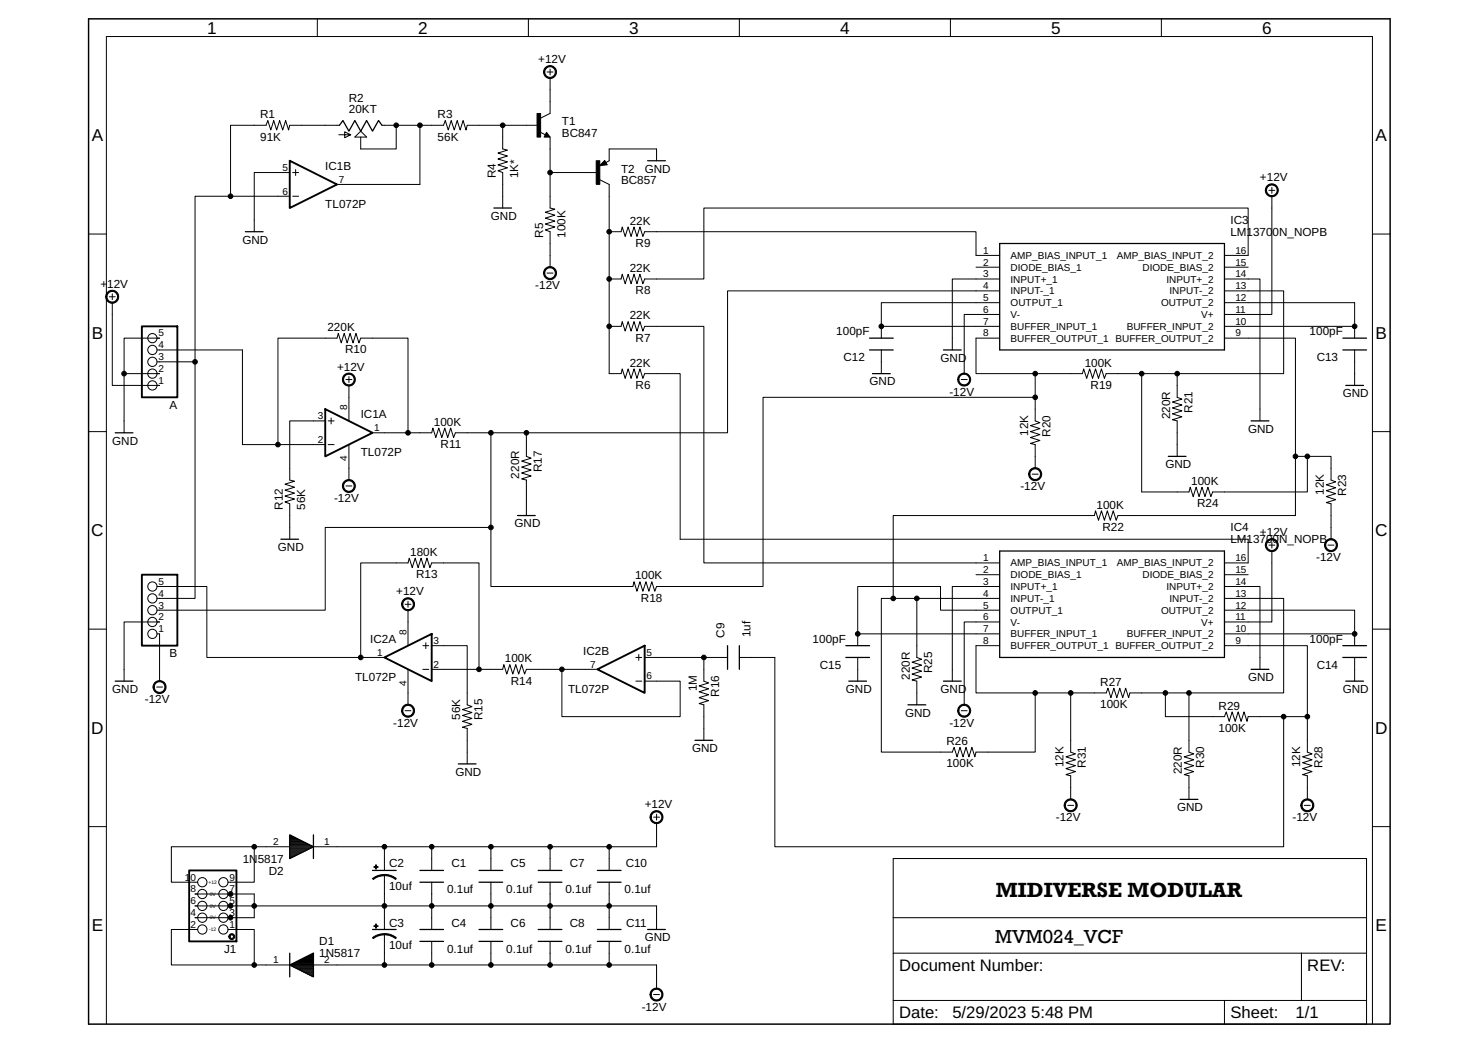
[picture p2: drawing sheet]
<svg xmlns="http://www.w3.org/2000/svg" width="297mm" height="210mm" viewBox="0 0 297 210" stroke-linecap="round" stroke-linejoin="round" font-family="sans-serif">
<path d="M17.8 3.8h261.6v202.1h-261.6z" fill="none" stroke="#000" stroke-width=".3"/>
<g fill="none" stroke="#000" stroke-width=".2">
<path d="M63.8 3.8v3.5M106.2 3.8v3.5M109.9 14.5h1.2M110.6 13.9v1.2M110.6 15.7v7.1l-2 .9M148.6 3.8v3.5M191 3.8v3.5M233.4 3.8v3.5M46.3 39.5h-7.1v80.8h-7.7M58.2 34.7h-7.1v11.9M58.8 34.7h1.2M58.8 39.5h1.2"/>
<path d="M59.4 34.1v1.2M68.1 27.1h2.4l-1.2 .6v-1.2l1.2 .6M68.2 25.2h-10l-.2 .9-.6-1.9-.6 1.9-.6-1.9-.6 1.9-.6-1.9-.6 1.9-.6-1.9-.3 1h-7.2v14.3h11.9M71.3 27.6l1.2-1.2 1.2 1.2zM76.8 25.2h2.8M84.4 25.2h-4.8v4.8h-7.1v-2.4M84.4 25.2h4.7l.4-1 .6 1.9 .6-1.9 .6 1.9 .6-1.9 .6 1.9 .6-1.9 .6 1.9 .2-.9h14.3M84.4 25.2v11.9h-16.7M101 25.2v4.8l1 .2-1.9 .6 1.9 .6-1.9 .6 1.9 .6-1.9 .5 1.9 .6-1.9 .6 .9 .4v7.1M108.5 26.5l1.1 .6M109.8 26.6l.8 1h-1.3zM110.6 27.6v14.2l.9 .3-1.9 .6 1.9 .6-1.9 .6 1.9 .6-1.9 .5 1.9 .6-1.9 .6 1 .4v7.1"/>
<path d="M110.6 34.7h9.5M120.5 36.1l1.9 1v19M121.5 32.3l.5 .8-1.5 .2zM132 32.3v-2.3h-9.6v2.3l-.6 .4M255 38.3h1.2M255.6 39.5v23.7h-9.5M255.6 37.7v1.2M17.8 47.1h3.6M22 59.7h1.2M22.6 59.1v1.2M109.9 54.9h1.2M122.4 56.1v19h2.4l.3-.9 .5 1.9 .6-1.9 .6 1.9 .6-1.9 .6 1.9 .6-1.9 .6 1.9 .4-1h7.1v33.3h114.1v4.8h-4.7"/>
<path d="M122.4 46.6h2.4l.3-1 .5 1.9 .6-1.9 .6 1.9 .6-1.9 .6 1.9 .6-1.9 .6 1.9 .4-.9h66.6v4.8h4.7M196.2 53.7h4.7M200.9 56.1h-9.5v14.3M200.9 58.5h-54.7v28.5h-40.4M246.1 51.4h4.7v-9.6h-109.3v14.3h-11.9l-.4 .9-.6-1.9-.6 1.9-.6-1.9-.6 1.9-.6-1.9-.6 1.9-.5-1.9-.3 1h-2.4M246.1 58.5h11.9v16.6h-35.7l-.3 1-.6-1.9-.6 1.9-.6-1.9-.6 1.9-.6-1.9-.6 1.9-.6-1.9-.2 .9h-21.4v-7.1h4.7M246.1 56.1h7.1v28.5M246.1 53.7h4.7M275.8 47.1h3.6M22.6 60.9v16.6h9.5h-.6M31.5 75.1h.6h-7.2v11.9M31.5 68h.6h-7.2v7.1"/>
<path d="M31.5 70.4h17.2v19h7.2M31.5 72.7h7.7M69.5 76.3h1.2M70.1 75.7v1.2M70.1 77.5v7.1M122.4 65.6h2.4l.3-.9 .5 1.9 .6-1.9 .6 1.9 .6-1.9 .6 1.9 .6-1.9 .6 1.9 .4-1h11.9v47.6h59.4M177.1 65.6v2.4M177.1 70.4v4.7M193.2 76.3h1.2M200.9 63.2h-7.1v11.9M200.9 60.9h-23.8v4.7h23.8M208 75.1v9.5l1 .4-1.9 .6 1.9 .6-1.9 .6 1.9 .6-1.9 .6 1.9 .6-1.9 .6 .9 .2v4.7"/>
<path d="M208 79.9h-54.6v38h-21.4l-.4 1-.6-1.9-.6 1.9-.6-1.9-.6 1.9-.6-1.9-.6 1.9-.6-1.9-.2 .9h-28.5v-11.9M229.4 75.1v23.8h9.6l.2-.9 .6 1.8 .6-1.8 .6 1.8 .6-1.8 .6 1.8 .6-1.8 .6 1.8 .3-.9h19v-7.1M236.6 75.1v4.8l.9 .3-1.9 .6 1.9 .6-1.9 .6 1.9 .6-1.9 .6 1.9 .6-1.9 .6 1 .2v7.2M246.1 68h14.2v35.7h-35.6l-.4 .9-.6-1.9-.6 1.9-.6-1.9-.5 1.9-.6-1.9-.6 1.9-.6-1.9-.3 1h-40.4v16.6h21.4M246.1 60.9h26.1v7.1M246.1 65.6h26.1M272.2 70.4v7.1M17.8 86.8h3.6M65.4 84.6h-7.2v11.9l1 .3-1.9 .5 1.9 .7-1.9 .6 1.9 .5-1.9 .6 1.9 .6-1.9 .6 .9 .4v7.1M66 84.6h1.1M66 89.4h1.1M66.5 84v1.2"/>
<path d="M69.5 97.7h1.2M70.1 89.4v7.1M74.9 87h11.9l.2-.9 .6 1.9 .6-1.9 .6 1.9 .6-1.9 .6 1.9 .6-1.9 .6 1.9 .3-1h14.3v4.8l.9 .3-1.9 .6 1.9 .6-1.9 .6 1.9 .6-1.9 .6 1.9 .6-1.9 .6 1 .2v7.2M82 87v-19h-9.5l-.4 .9-.6-1.9-.5 1.9-.6-1.9-.6 1.9-.6-1.9-.6 1.9-.6-1.9-.3 1h-11.8v21.4h9.5M98.7 87v19h-33.3v16.7h-33.9M207.5 95.3h1.1M260.3 91.8h2.4M262.7 91.8h4.8v4.7l.9 .4-1.8 .6 1.8 .6-1.8 .6 1.8 .6-1.8 .5 1.8 .7-1.8 .5 .9 .3v7.1M275.8 86.8h3.6M31.5 117.9h10.1v14.3h30.9M196.2 115.5h4.7M200.9 117.9h-9.5v19"/>
<path d="M246.1 117.9h7.1v16.7M246.1 115.5h4.7M255 109.6h1.2M255.6 110.8v14.3h-9.5M255.6 109v1.2M266.9 109.6h1.2M17.8 126.5h3.6M31.5 138.1h1.2M31.5 125.1h.6h-7.2v11.8M31.5 127.4h.6v9.5M77.3 132.2h-4.8v-19h9.5l.3-1 .5 1.9 .6-1.9 .6 1.9 .6-1.9 .6 1.9 .6-1.9 .6 1.9 .4-.9h9.5v21.4M81.4 121.5h1.2"/>
<path d="M82 120.9v1.2M82 122.7v7.1M82 134.6v7.1M85 129.8h1.2M85 134.6h1.2M85.6 129.2v1.2M86.8 134.6h14.2l.3-1 .6 1.9 .6-1.9 .6 1.9 .6-1.9 .5 1.9 .6-1.9 .6 1.9 .4-.9h14.3M86.8 129.8h7.1v11.9l.9 .4-1.9 .6 1.9 .6-1.9 .5 1.9 .6-1.9 .6 1.9 .6-1.9 .6 1 .3v7.1M112.9 134.6v9.5h23.8v-7.2h-7.1M127.8 132.2h1.2M127.8 136.9h1.2M128.4 131.6v1.2"/>
<path d="M129.6 132.2h11.9v4.7l.9 .4-1.9 .6 1.9 .6-1.9 .6 1.9 .6-1.9 .6 1.9 .6-1.9 .6 1 .2v7.1M141.5 132.2h4.7M148.6 132.2h7.1v38h102.3v-26.1M172.4 127.4v2.4M172.4 132.2v4.7M172.4 127.4h28.5M179.5 120.3h-2.4v30.9h14.3l.3-.9 .6 1.9 .6-1.9 .6 1.9 .6-1.9 .6 1.9 .6-1.9 .6 1.9 .3-1h11.8v-11.9M184.3 120.3v11.9l.9 .3-1.9 .6 1.9 .6-1.9 .6 1.9 .6-1.9 .6 1.9 .6-1.9 .6 1 .2v4.8M200.9 125.1h-7.1v16.6M200.9 122.7h-11.9v-4.8h-16.6v9.5M215.2 139.3v11.9l.9 .4-1.9 .6 1.9 .6-1.9 .6 1.9 .5-1.9 .6 1.9 .6-1.9 .6 1 .3v4.7M234.2 139.3v4.8h11.9l.3-1 .6 1.9 .6-1.9 .6 1.9 .6-1.9 .6 1.9 .6-1.9 .6 1.9 .2-.9h11.9"/>
<path d="M239 139.3v11.9l.9 .4-1.9 .6 1.9 .6-1.9 .6 1.9 .5-1.9 .6 1.9 .6-1.9 .6 1 .3v4.7M246.1 120.3h11.9v19h-30.9l-.3 1-.6-1.9-.6 1.9-.6-1.9-.5 1.9-.6-1.9-.6 1.9-.6-1.9-.4 .9h-26.1v-9.5h4.7M246.1 129.8h16.6v21.4l1 .4-1.9 .6 1.9 .6-1.9 .6 1.9 .5-1.9 .6 1.9 .6-1.9 .6 .9 .3v4.7M246.1 122.7h26.1v4.7M246.1 127.4h26.1M272.2 127.4v2.4M272.2 132.2v4.7M275.8 126.5h3.6M81.4 142.9h1.2M193.2 142.9h1.2M17.8 166.2h3.6M39.7 179.7h-.5h11.9v4.8h-11.9h.5"/>
<path d="M45.8 179.7h.5M51.1 170.2v7.2h-5.3M58.2 170.2h-23.8v7.2h5.3M63 170.2h47.6M77.3 170.2v4.8M77.3 175.9v11M86.8 170.2v4.8M86.8 177.4v9.5M98.7 170.2v4.8M98.7 177.4v9.5M110.6 170.2v4.8M110.6 177.4v9.5"/>
<path d="M122.4 170.2v4.8M122.4 177.4v9.5M131.4 164.3h1.1M132 165.5v4.7h-21.4M132 163.7v1.2M214.6 161.9h1.2M262.1 161.9h1.2M275.8 166.2h3.6M39.7 186.9h-5.3v7.1h23.8M39.7 182.1h-.5h92.8v4.8M45.8 186.9h5.3v7.1M45.8 184.5h.5"/>
<path d="M45.8 182.1h.5M63 194h47.6M77.3 187.8v6.2M86.8 189.3v4.7M98.7 189.3v4.7M110.6 189.3v4.7M110.6 194h21.4v4.8M122.4 189.3v4.7M131.4 200h1.1M179.5 191.6h95.1M179.5 184.5h95.1M261.6 191.6v9.5"/>
<path d="M246.1 201.1v4.8M246.1 201.1h15.5M261.6 201.1h13v4.8h-95.1v-4.8h66.6M274.6 201.1v-28.5h-95.1v28.5M275.8 205.9v-198.6h-254.4v198.6"/>
<circle cx="30.6" cy="77.5" r=".93"/>
<circle cx="30.6" cy="68" r=".93"/>
<circle cx="30.6" cy="72.8" r=".93"/>
<circle cx="30.6" cy="70.4" r=".93"/>
<circle cx="30.6" cy="75.1" r=".93"/>
<circle cx="30.6" cy="117.9" r=".93"/>
<circle cx="30.6" cy="122.7" r=".93"/>
<circle cx="30.6" cy="125.1" r=".93"/>
<circle cx="30.6" cy="127.4" r=".93"/>
<circle cx="30.6" cy="120.3" r=".93"/>
<circle cx="40.7" cy="179.7" r=".93"/>
<circle cx="40.7" cy="177.4" r=".93"/>
<circle cx="44.9" cy="179.7" r=".93"/>
<circle cx="44.9" cy="177.4" r=".93"/>
<circle cx="40.7" cy="184.5" r=".93"/>
<circle cx="40.7" cy="186.9" r=".93"/>
<circle cx="40.7" cy="182.1" r=".93"/>
<circle cx="44.9" cy="184.5" r=".93"/>
<circle cx="44.9" cy="182.1" r=".93"/>
<circle cx="44.9" cy="186.9" r=".93"/>
</g>
<g fill="none" stroke="#000" stroke-width=".25">
<path d="M68.2 25.2l.7-1 1.2 2.2 1.2-2.2 1.2 2.2 1.2-2.2 1.2 2.2 1.2-2.2 .7 1M109.8 27.1l.1 .2h-.3l.2-.5 .5 .7h-.7M121.5 32.9h-.4l.4-.2 .2 .3-.9 .1 .7-.7 .3 .6M130.2 32.3h3.5M49.3 46.6h3.6M99.3 41.8h3.5M200.9 49h45.2v21.4h-45.2zM174.8 70.4h4.7M174.8 68h4.7M175.3 75.1h3.6M189.6 70.4h3.6M269.9 70.4h4.7"/>
<path d="M269.9 68h4.7M270.5 77.5h3.5M23.2 87h3.5M234.8 91.8h3.6M251.4 84.6h3.6M56.5 108.4h3.5M104 103.7h3.6M200.9 110.8h45.2v21.4h-45.2zM23.2 136.9h3.5M146.2 129.8v4.8M148.6 129.8v4.8M170 132.2h4.8"/>
<path d="M170 129.8h4.8M170.6 136.9h3.6M189.6 136.9h3.6M251.4 134.6h3.6M269.9 132.2h4.7M269.9 129.8h4.7M270.5 136.9h3.5M92.1 153.6h3.6M139.7 148.8h3.5M182.5 141.7h3.6M58.2 172.5h.2M58.2 172.3h.6"/>
<path d="M58.2 172.1h1M58.2 171.9h1.4M58.2 171.7h1.8M58.2 171.5h2.3M58.2 171.3h2.7M58.2 171.1h3.1M58.2 170.9h3.5M58.2 170.7h3.9M58.2 170.5h4.3M58.2 170.3h4.7M58.2 170.1h4.4M58.2 169.8h4"/>
<path d="M58.2 169.7h3.6M58.2 169.4h3.2M58.2 169.2h2.8M58.2 169h2.4M58.2 168.8h2M58.2 168.6h1.5M58.2 168.4h1.1M58.2 168.2h.7M58.2 168h.3M58.2 167.9l4.8 2.3-4.8 2.4zM63 167.9v4.7M74.9 175h4.7"/>
<path d="M84.4 175h4.7M84.4 177.4h4.7M96.3 175h4.7M96.3 177.4h4.7M108.2 175h4.7M108.2 177.4h4.7M120.1 175h4.7M120.1 177.4h4.7M237.2 160.7h3.5M58.2 194l4.8-2.4v4.8zM58.2 191.6v4.8M58.4 194h4.6"/>
<path d="M58.5 194.2h4.5M58.8 193.8h4.2M58.9 194.4h4.1M59.2 193.5h3.8M59.4 194.6h3.6M59.6 193.3h3.4M59.8 194.8h3.2M60 193.1h3M60.2 195h2.8M60.4 192.9h2.6M60.6 195.2h2.4M60.8 192.7h2.2"/>
<path d="M61 195.4h2M61.2 192.5h1.8M61.4 195.6h1.6M61.6 192.3h1.4M61.8 195.8h1.2M62.1 192.1h.9M62.2 196h.8M62.5 191.9h.5M62.6 196.2h.4M62.9 191.7h.1M74.9 186.9h4.7M84.4 186.9h4.7"/>
<path d="M84.4 189.3h4.7M96.3 186.9h4.7M96.3 189.3h4.7M108.2 186.9h4.7M108.2 189.3h4.7M120.1 186.9h4.7M120.1 189.3h4.7M130.2 186.9h3.5"/>
</g>
<path d="M58.2 32.3l9.5 4.8-9.5 4.7zM28.5 65.6h7.1v14.3h-7.1zM65.4 82.3l9.5 4.7-9.5 4.8zM28.5 115.5h7.1v14.3h-7.1zM77.3 132.2l9.5-4.8v9.5zM120.1 134.6l9.5-4.8v9.5zM38 175h9.5v14.3h-9.5z" fill="none" stroke="#000" stroke-width=".38"/>
<g fill="#000" stroke="#000" stroke-width=".2">
<path d="M109.6 13.6a1.3 1.3 0 0 1 2.1 .2 1.3 1.3 0 0 1-.8 1.9 1.3 1.3 0 0 1-1.7-1.2h.3a1.06 1.06 0 0 1 1.5-1 1.06 1.06 0 0 1 .2 1.8 1.06 1.06 0 0 1-1.7-.5v-.3h-.3z" fill-rule="evenodd"/>
<path d="M254.7 37.3a1.3 1.3 0 0 1 2 .3 1.3 1.3 0 0 1-.8 1.9 1.3 1.3 0 0 1-1.6-1.2h.2a1.07 1.07 0 0 1 1.5-1 1.07 1.07 0 0 1 .3 1.8 1.07 1.07 0 0 1-1.7-.6l-.1-.2h-.2z" fill-rule="evenodd"/>
<path d="M21.6 58.7a1.3 1.3 0 0 1 2.1 .3 1.3 1.3 0 0 1-.8 1.9 1.3 1.3 0 0 1-1.6-1.2h.2a1.07 1.07 0 0 1 1.5-1 1.07 1.07 0 0 1 .3 1.8 1.07 1.07 0 0 1-1.8-.6v-.2h-.2z" fill-rule="evenodd"/>
<path d="M109.6 54a1.3 1.3 0 0 1 2.1 .2 1.3 1.3 0 0 1-.8 2 1.3 1.3 0 0 1-1.7-1.3h.3a1.06 1.06 0 0 1 1.5-1 1.06 1.06 0 0 1 .2 1.8 1.06 1.06 0 0 1-1.7-.5v-.3h-.3z" fill-rule="evenodd"/>
<path d="M69.2 75.4a1.3 1.3 0 0 1 2 .3 1.3 1.3 0 0 1-.8 1.9 1.3 1.3 0 0 1-1.6-1.3h.2a1.06 1.06 0 0 1 1.5-1 1.06 1.06 0 0 1 .3 1.8 1.06 1.06 0 0 1-1.7-.5l-.1-.3h-.2z" fill-rule="evenodd"/>
<path d="M192.8 75.4a1.3 1.3 0 0 1 2.1 .3 1.3 1.3 0 0 1-.8 1.9 1.3 1.3 0 0 1-1.6-1.3h.2a1.07 1.07 0 0 1 1.5-1 1.07 1.07 0 0 1 .3 1.8 1.07 1.07 0 0 1-1.8-.5v-.3h-.2z" fill-rule="evenodd"/>
<path d="M69.2 96.8a1.3 1.3 0 0 1 2 .3 1.3 1.3 0 0 1-.8 1.9 1.3 1.3 0 0 1-1.6-1.3h.2a1.06 1.06 0 0 1 1.5-1 1.06 1.06 0 0 1 .3 1.8 1.06 1.06 0 0 1-1.7-.5l-.1-.3h-.2z" fill-rule="evenodd"/>
<path d="M207.1 94.4a1.31 1.31 0 0 1 2.1 .3 1.31 1.31 0 0 1-.8 1.9 1.31 1.31 0 0 1-1.7-1.3h.3a1.07 1.07 0 0 1 1.5-1 1.07 1.07 0 0 1 .2 1.8 1.07 1.07 0 0 1-1.7-.5v-.3h-.3z" fill-rule="evenodd"/>
<path d="M254.7 108.7a1.3 1.3 0 0 1 2 .2 1.3 1.3 0 0 1-.8 1.9 1.3 1.3 0 0 1-1.6-1.2h.2a1.07 1.07 0 0 1 1.5-1 1.07 1.07 0 0 1 .3 1.8 1.07 1.07 0 0 1-1.7-.5l-.1-.3h-.2z" fill-rule="evenodd"/>
<path d="M266.6 108.7a1.3 1.3 0 0 1 2 .2 1.3 1.3 0 0 1-.8 1.9 1.3 1.3 0 0 1-1.6-1.2h.2a1.06 1.06 0 0 1 1.5-1 1.06 1.06 0 0 1 .3 1.8 1.06 1.06 0 0 1-1.7-.5l-.1-.3h-.2z" fill-rule="evenodd"/>
<path d="M31.1 137.2a1.31 1.31 0 0 1 2.1 .3 1.31 1.31 0 0 1-.8 1.9 1.31 1.31 0 0 1-1.6-1.3h.2a1.07 1.07 0 0 1 1.6-.9 1.07 1.07 0 0 1 .1 1.8 1.07 1.07 0 0 1-1.7-.6v-.3h-.2z" fill-rule="evenodd"/>
<path d="M81.1 120.6a1.3 1.3 0 0 1 2 .2 1.3 1.3 0 0 1-.7 1.9 1.3 1.3 0 0 1-1.7-1.2h.2a1.06 1.06 0 0 1 1.5-1 1.06 1.06 0 0 1 .3 1.8 1.06 1.06 0 0 1-1.7-.5l-.1-.3h-.2z" fill-rule="evenodd"/>
<path d="M81.1 142a1.3 1.3 0 0 1 2 .2 1.3 1.3 0 0 1-.7 1.9 1.3 1.3 0 0 1-1.7-1.2h.2a1.06 1.06 0 0 1 1.5-1 1.06 1.06 0 0 1 .3 1.8 1.06 1.06 0 0 1-1.7-.5l-.1-.3h-.2z" fill-rule="evenodd"/>
<path d="M192.8 142a1.3 1.3 0 0 1 2.1 .2 1.3 1.3 0 0 1-.8 1.9 1.3 1.3 0 0 1-1.6-1.2h.2a1.07 1.07 0 0 1 1.5-1 1.07 1.07 0 0 1 .3 1.8 1.07 1.07 0 0 1-1.8-.5v-.3h-.2z" fill-rule="evenodd"/>
<path d="M74.9 176.6l1.1-.6 1.3-.2v.3l-1.5 .2-.8 .5z" fill-rule="evenodd"/>
<path d="M77.3 175.8l1.2 .2 1.2 .6-.2 .2-1.3-.6-.9-.2z" fill-rule="evenodd"/>
<path d="M131 163.4a1.3 1.3 0 0 1 2.1 .2 1.3 1.3 0 0 1-.8 1.9 1.3 1.3 0 0 1-1.7-1.2h.3a1.07 1.07 0 0 1 1.5-1 1.07 1.07 0 0 1 .3 1.8 1.07 1.07 0 0 1-1.8-.5v-.3h-.3z" fill-rule="evenodd"/>
<path d="M214.2 161a1.31 1.31 0 0 1 2.1 .3 1.31 1.31 0 0 1-.8 1.9 1.31 1.31 0 0 1-1.6-1.3h.2a1.07 1.07 0 0 1 1.5-1 1.07 1.07 0 0 1 .3 1.8 1.07 1.07 0 0 1-1.8-.5v-.3h-.2z" fill-rule="evenodd"/>
<path d="M261.8 161a1.31 1.31 0 0 1 2.1 .3 1.31 1.31 0 0 1-.8 1.9 1.31 1.31 0 0 1-1.7-1.3h.3a1.07 1.07 0 0 1 1.5-1 1.07 1.07 0 0 1 .2 1.8 1.07 1.07 0 0 1-1.7-.5v-.3h-.3z" fill-rule="evenodd"/>
<path d="M46.2 187.9a.6 .6 0 0 1 .9 .2 .6 .6 0 0 1-.4 .8 .6 .6 0 0 1-.7-.6h.2a.36 .36 0 0 1 .5-.3 .36 .36 0 0 1 .1 .6 .36 .36 0 0 1-.6-.1v-.2h-.2z" fill-rule="evenodd"/>
<path d="M74.9 188.5l1.1-.6 1.3-.2v.3l-1.5 .2-.8 .5z" fill-rule="evenodd"/>
<path d="M77.3 187.7l1.2 .2 1.2 .6-.2 .2-1.3-.6-.9-.2z" fill-rule="evenodd"/>
<path d="M131 199a1.3 1.3 0 0 1 2.1 .3 1.3 1.3 0 0 1-.8 1.9 1.3 1.3 0 0 1-1.7-1.2h.3a1.07 1.07 0 0 1 1.5-1 1.07 1.07 0 0 1 .3 1.7 1.07 1.07 0 0 1-1.8-.5v-.2h-.3z" fill-rule="evenodd"/>
<circle cx="46.3" cy="39.5" r=".47"/>
<circle cx="79.6" cy="25.2" r=".47"/>
<circle cx="84.4" cy="25.2" r=".47"/>
<circle cx="101" cy="25.2" r=".47"/>
<circle cx="110.6" cy="34.7" r=".47"/>
<circle cx="122.4" cy="46.6" r=".47"/>
<circle cx="122.4" cy="56.1" r=".47"/>
<circle cx="24.9" cy="75.1" r=".47"/>
<circle cx="39.2" cy="72.7" r=".47"/>
<circle cx="122.4" cy="65.6" r=".47"/>
<circle cx="177.1" cy="65.6" r=".47"/>
<circle cx="208" cy="75.1" r=".47"/>
<circle cx="208" cy="79.9" r=".47"/>
<circle cx="229.4" cy="75.1" r=".47"/>
<circle cx="236.6" cy="75.1" r=".47"/>
<circle cx="272.2" cy="65.6" r=".47"/>
<circle cx="55.9" cy="89.4" r=".47"/>
<circle cx="82" cy="87" r=".47"/>
<circle cx="98.7" cy="87" r=".47"/>
<circle cx="105.8" cy="87" r=".47"/>
<circle cx="260.3" cy="91.8" r=".47"/>
<circle cx="262.7" cy="91.8" r=".47"/>
<circle cx="98.7" cy="106" r=".47"/>
<circle cx="72.5" cy="132.2" r=".47"/>
<circle cx="96.3" cy="134.6" r=".47"/>
<circle cx="112.9" cy="134.6" r=".47"/>
<circle cx="141.5" cy="132.2" r=".47"/>
<circle cx="172.4" cy="127.4" r=".47"/>
<circle cx="179.5" cy="120.3" r=".47"/>
<circle cx="184.3" cy="120.3" r=".47"/>
<circle cx="208" cy="139.3" r=".47"/>
<circle cx="215.2" cy="139.3" r=".47"/>
<circle cx="234.2" cy="139.3" r=".47"/>
<circle cx="239" cy="139.3" r=".47"/>
<circle cx="272.2" cy="127.4" r=".47"/>
<circle cx="258" cy="144.1" r=".47"/>
<circle cx="262.7" cy="144.1" r=".47"/>
<circle cx="46.3" cy="179.7" r=".47"/>
<circle cx="51.1" cy="170.2" r=".47"/>
<circle cx="77.3" cy="170.2" r=".47"/>
<circle cx="86.8" cy="170.2" r=".47"/>
<circle cx="98.7" cy="170.2" r=".47"/>
<circle cx="110.6" cy="170.2" r=".47"/>
<circle cx="122.4" cy="170.2" r=".47"/>
<circle cx="46.3" cy="184.5" r=".47"/>
<circle cx="46.3" cy="182.1" r=".47"/>
<circle cx="51.1" cy="182.1" r=".47"/>
<circle cx="51.1" cy="194" r=".47"/>
<circle cx="77.3" cy="194" r=".47"/>
<circle cx="77.3" cy="182.1" r=".47"/>
<circle cx="86.8" cy="194" r=".47"/>
<circle cx="86.8" cy="182.1" r=".47"/>
<circle cx="98.7" cy="194" r=".47"/>
<circle cx="98.7" cy="182.1" r=".47"/>
<circle cx="110.6" cy="194" r=".47"/>
<circle cx="110.6" cy="182.1" r=".47"/>
<circle cx="122.4" cy="194" r=".47"/>
<circle cx="122.4" cy="182.1" r=".47"/>
</g>
<path d="M107.9 22.8h.7v4.8h-.7zM119.8 32.3h.7v4.8h-.7zM75.1 174.2h.9v.2h-.9zM75.5 173.9h.1v.8h-.1zM75.1 186.1h.9v.2h-.9zM75.5 185.8h.1v.8h-.1z" fill="#000" stroke="#000" stroke-width=".2"/>
<text font-size="4.2" x="200.2" y="180.3">MIDIVERSE MODULAR</text>
<text font-size="3.9" x="200" y="189.5">MVM024_VCF</text>
<g font-size="3.5">
<text x="41.6" y="6.8">1</text>
<text x="84" y="6.8">2</text>
<text x="126.4" y="6.8">3</text>
<text x="168.8" y="6.8">4</text>
<text x="211.3" y="6.8">5</text>
<text x="253.7" y="6.8">6</text>
<text x="18.4" y="28.4">A</text>
<text x="276.5" y="28.4">A</text>
<text x="18.4" y="68.1">B</text>
<text x="276.5" y="68.1">B</text>
<text x="18.3" y="107.8">C</text>
<text x="276.4" y="107.8">C</text>
<text x="18.3" y="147.5">D</text>
<text x="276.4" y="147.5">D</text>
<text x="18.4" y="187.3">E</text>
<text x="276.5" y="187.3">E</text>
</g>
<g font-size="3.3">
<text x="180.7" y="195.2">Document Number:</text>
<text x="262.7" y="195.2">REV:</text>
<text x="180.7" y="204.7">Date:</text>
<text x="191.4" y="204.7">5/29/2023 5:48 PM</text>
<text x="247.3" y="204.7">Sheet:</text>
<text x="260.4" y="204.7">1/1</text>
</g>
<g font-size="2.3">
<text x="108.2" y="12.7">+12V</text>
<text x="52.3" y="23.8">R1</text>
<text x="70.1" y="20.4">R2</text>
<text x="70.1" y="22.8">20KT</text>
<text x="88" y="23.8">R3</text>
<text x="52.3" y="28.3">91K</text>
<text x="88" y="28.3">56K</text>
<text x="112.9" y="25.2">T1</text>
<text x="112.9" y="27.6">BC847</text>
<text x="65.4" y="34.1">IC1B</text>
<text x="99.6" y="35.9" transform="rotate(-90 99.6 35.9)">R4</text>
<text x="104.1" y="35.9" transform="rotate(-90 104.1 35.9)">1K*</text>
<text x="124.8" y="34.7">T2</text>
<text x="129.6" y="34.7">GND</text>
<text x="65.4" y="41.8">TL072P</text>
<text x="124.8" y="37.1">BC857</text>
<text x="253.2" y="36.5">+12V</text>
<text x="98.7" y="44.2">GND</text>
<text x="109.1" y="47.8" transform="rotate(-90 109.1 47.8)">R5</text>
<text x="113.6" y="47.8" transform="rotate(-90 113.6 47.8)">100K</text>
<text x="126.6" y="45.2">22K</text>
<text x="247.3" y="47.4">LM13700N_NOPB</text>
<text x="247.3" y="45">IC3</text>
<text x="48.7" y="49">GND</text>
<text x="127.8" y="49.7">R9</text>
<text x="20.2" y="57.9">+12V</text>
<text x="107.6" y="58.1">-12V</text>
<text x="126.6" y="54.7">22K</text>
<text x="127.8" y="59.2">R8</text>
<text x="126.6" y="64.2">22K</text>
<text x="65.8" y="66.6">220K</text>
<text x="69.4" y="71.1">R10</text>
<text x="127.8" y="68.7">R7</text>
<text x="168.1" y="67.4">100pF</text>
<text x="263.2" y="67.4">100pF</text>
<text x="67.7" y="74.5">+12V</text>
<text x="126.6" y="73.7">22K</text>
<text x="169.5" y="72.6">C12</text>
<text x="174.8" y="77.5">GND</text>
<text x="189" y="72.7">GND</text>
<text x="218" y="73.7">100K</text>
<text x="264.6" y="72.6">C13</text>
<text x="34.1" y="82.1">A</text>
<text x="127.8" y="78.2">R6</text>
<text x="190.8" y="79.5">-12V</text>
<text x="219.2" y="78.2">R19</text>
<text x="239.7" y="83" transform="rotate(-90 239.7 83)">R21</text>
<text x="269.9" y="79.9">GND</text>
<text x="22.6" y="89.4">GND</text>
<text x="72.5" y="84">IC1A</text>
<text x="87.2" y="85.6">100K</text>
<text x="206.6" y="87.6" transform="rotate(-90 206.6 87.6)">12K</text>
<text x="211.1" y="87.8" transform="rotate(-90 211.1 87.8)">R20</text>
<text x="235.2" y="84.3" transform="rotate(-90 235.2 84.3)">220R</text>
<text x="250.8" y="87">GND</text>
<text x="72.5" y="91.8">TL072P</text>
<text x="88.6" y="90.1">R11</text>
<text x="108.9" y="94.9" transform="rotate(-90 108.9 94.9)">R17</text>
<text x="234.2" y="94.1">GND</text>
<text x="67.1" y="100.9">-12V</text>
<text x="104.4" y="96.2" transform="rotate(-90 104.4 96.2)">220R</text>
<text x="205.1" y="98.5">-12V</text>
<text x="239.4" y="97.5">100K</text>
<text x="240.6" y="102">R24</text>
<text x="266.1" y="99.5" transform="rotate(-90 266.1 99.5)">12K</text>
<text x="270.6" y="99.7" transform="rotate(-90 270.6 99.7)">R23</text>
<text x="56.8" y="102.5" transform="rotate(-90 56.8 102.5)">R12</text>
<text x="61.3" y="102.5" transform="rotate(-90 61.3 102.5)">56K</text>
<text x="103.4" y="106">GND</text>
<text x="220.4" y="102.2">100K</text>
<text x="221.6" y="106.7">R22</text>
<text x="247.3" y="106.9">IC4</text>
<text x="253.2" y="107.8">+12V</text>
<text x="55.8" y="110.8">GND</text>
<text x="82.4" y="111.8">180K</text>
<text x="247.3" y="109.2">LM13700N_NOPB</text>
<text x="264.5" y="112.8">-12V</text>
<text x="79.6" y="119.7">+12V</text>
<text x="83.6" y="116.2">R13</text>
<text x="127.6" y="116.5">100K</text>
<text x="128.8" y="121">R18</text>
<text x="74.4" y="129.2">IC2A</text>
<text x="117.2" y="131.6">IC2B</text>
<text x="145.6" y="128.2" transform="rotate(-90 145.6 128.2)">C9</text>
<text x="150.8" y="128.1" transform="rotate(-90 150.8 128.1)">1uf</text>
<text x="163.3" y="129.2">100pF</text>
<text x="263.2" y="129.2">100pF</text>
<text x="34.1" y="132.1">B</text>
<text x="71.4" y="136.9">TL072P</text>
<text x="101.5" y="133.2">100K</text>
<text x="102.7" y="137.6">R14</text>
<text x="164.7" y="134.5">C15</text>
<text x="182.8" y="136.6" transform="rotate(-90 182.8 136.6)">220R</text>
<text x="187.3" y="135.3" transform="rotate(-90 187.3 135.3)">R25</text>
<text x="221.1" y="137.9">R27</text>
<text x="250.8" y="136.9">GND</text>
<text x="264.6" y="134.5">C14</text>
<text x="22.6" y="139.3">GND</text>
<text x="29.1" y="141.3">-12V</text>
<text x="114.2" y="139.3">TL072P</text>
<text x="140" y="139" transform="rotate(-90 140 139)">1M</text>
<text x="144.5" y="140.1" transform="rotate(-90 144.5 140.1)">R16</text>
<text x="170" y="139.3">GND</text>
<text x="189" y="139.3">GND</text>
<text x="221.1" y="142.4">100K</text>
<text x="244.9" y="142.7">R29</text>
<text x="269.9" y="139.3">GND</text>
<text x="79" y="146.1">-12V</text>
<text x="92.5" y="144.7" transform="rotate(-90 92.5 144.7)">56K</text>
<text x="97" y="144.8" transform="rotate(-90 97 144.8)">R15</text>
<text x="181.9" y="144.1">GND</text>
<text x="190.2" y="149.8">R26</text>
<text x="190.8" y="146.1">-12V</text>
<text x="244.9" y="147.2">100K</text>
<text x="91.5" y="156">GND</text>
<text x="139.1" y="151.2">GND</text>
<text x="190.2" y="154.3">100K</text>
<text x="213.8" y="154.2" transform="rotate(-90 213.8 154.2)">12K</text>
<text x="218.3" y="154.3" transform="rotate(-90 218.3 154.3)">R31</text>
<text x="237.5" y="155.7" transform="rotate(-90 237.5 155.7)">220R</text>
<text x="242" y="154.3" transform="rotate(-90 242 154.3)">R30</text>
<text x="261.3" y="154.2" transform="rotate(-90 261.3 154.2)">12K</text>
<text x="265.8" y="154.3" transform="rotate(-90 265.8 154.3)">R28</text>
<text x="129.6" y="162.5">+12V</text>
<text x="212.2" y="165.1">-12V</text>
<text x="236.6" y="163.1">GND</text>
<text x="259.8" y="165.1">-12V</text>
<text x="48.8" y="173.5">1N5817</text>
<text x="54" y="175.8">D2</text>
<text x="78.2" y="178.9">10uf</text>
<text x="78.2" y="174.4">C2</text>
<text x="89.8" y="179.6">0.1uf</text>
<text x="90.7" y="174.4">C1</text>
<text x="101.7" y="179.6">0.1uf</text>
<text x="102.6" y="174.4">C5</text>
<text x="113.6" y="179.6">0.1uf</text>
<text x="114.5" y="174.4">C7</text>
<text x="125.5" y="179.6">0.1uf</text>
<text x="125.7" y="174.4">C10</text>
<text x="45" y="191.5">J1</text>
<text x="64.2" y="190.1">D1</text>
<text x="78.2" y="190.8">10uf</text>
<text x="78.2" y="186.3">C3</text>
<text x="89.8" y="191.5">0.1uf</text>
<text x="90.7" y="186.3">C4</text>
<text x="101.7" y="191.5">0.1uf</text>
<text x="102.6" y="186.3">C6</text>
<text x="113.6" y="191.5">0.1uf</text>
<text x="114.5" y="186.3">C8</text>
<text x="125.5" y="191.5">0.1uf</text>
<text x="125.8" y="186.3">C11</text>
<text x="129.6" y="189.3">GND</text>
<text x="64.2" y="192.5">1N5817</text>
<text x="129" y="203.2">-12V</text>
</g>
<g font-size="2">
<text x="56.8" y="34.4">5</text>
<text x="56.8" y="39.1">6</text>
<text x="68.1" y="36.7">7</text>
<text x="197.6" y="51">1</text>
<text x="197.6" y="53.4">2</text>
<text x="203.1" y="52.1">AMP_BIAS_INPUT_1</text>
<text x="224.5" y="52">AMP_BIAS_INPUT_2</text>
<text x="248.3" y="51">16</text>
<text x="248.3" y="53.4">15</text>
<text x="197.6" y="55.8">3</text>
<text x="197.6" y="58.1">4</text>
<text x="203.1" y="54.4">DIODE_BIAS_1</text>
<text x="203.1" y="56.8">INPUT+_1</text>
<text x="203.1" y="59.2">INPUT-_1</text>
<text x="229.6" y="54.4">DIODE_BIAS_2</text>
<text x="234.4" y="56.8">INPUT+_2</text>
<text x="235" y="59.2">INPUT-_2</text>
<text x="248.3" y="55.8">14</text>
<text x="248.3" y="58.1">13</text>
<text x="197.6" y="60.5">5</text>
<text x="197.6" y="62.9">6</text>
<text x="197.6" y="65.3">7</text>
<text x="203.1" y="61.6">OUTPUT_1</text>
<text x="203.1" y="63.9">V-</text>
<text x="233.3" y="61.6">OUTPUT_2</text>
<text x="241.4" y="63.9">V+</text>
<text x="248.3" y="60.5">12</text>
<text x="248.3" y="62.9">11</text>
<text x="248.3" y="65.3">10</text>
<text x="31.9" y="70">4</text>
<text x="31.9" y="67.7">5</text>
<text x="197.6" y="67.7">8</text>
<text x="203.1" y="66.3">BUFFER_INPUT_1</text>
<text x="203.1" y="68.7">BUFFER_OUTPUT_1 BUFFER_OUTPUT_2</text>
<text x="226.4" y="66.3">BUFFER_INPUT_2</text>
<text x="248.3" y="67.7">9</text>
<text x="31.9" y="77.2">1</text>
<text x="31.9" y="74.8">2</text>
<text x="31.9" y="72.4">3</text>
<text x="69.8" y="82.4" transform="rotate(-90 69.8 82.4)">8</text>
<text x="63.9" y="89.1">2</text>
<text x="63.9" y="84.3">3</text>
<text x="75.2" y="86.7">1</text>
<text x="69.8" y="92.7" transform="rotate(-90 69.8 92.7)">4</text>
<text x="197.6" y="112.8">1</text>
<text x="203.1" y="113.9">AMP_BIAS_INPUT_1</text>
<text x="224.5" y="113.9">AMP_BIAS_INPUT_2</text>
<text x="248.3" y="112.8">16</text>
<text x="31.9" y="120">4</text>
<text x="31.9" y="117.6">5</text>
<text x="197.6" y="115.2">2</text>
<text x="197.6" y="117.6">3</text>
<text x="197.6" y="120">4</text>
<text x="203.1" y="116.3">DIODE_BIAS_1</text>
<text x="203.1" y="118.6">INPUT+_1</text>
<text x="229.6" y="116.3">DIODE_BIAS_2</text>
<text x="234.4" y="118.6">INPUT+_2</text>
<text x="248.3" y="115.2">15</text>
<text x="248.3" y="117.6">14</text>
<text x="248.3" y="120">13</text>
<text x="31.9" y="124.7">2</text>
<text x="31.9" y="122.3">3</text>
<text x="197.6" y="122.3">5</text>
<text x="197.6" y="124.7">6</text>
<text x="203.1" y="121">INPUT-_1</text>
<text x="203.1" y="123.4">OUTPUT_1</text>
<text x="203.1" y="125.8">V-</text>
<text x="233.3" y="123.4">OUTPUT_2</text>
<text x="235" y="121">INPUT-_2</text>
<text x="241.4" y="125.8">V+</text>
<text x="248.3" y="122.3">12</text>
<text x="248.3" y="124.7">11</text>
<text x="31.9" y="127.1">1</text>
<text x="75.8" y="131.9">1</text>
<text x="81.7" y="127.6" transform="rotate(-90 81.7 127.6)">8</text>
<text x="87.1" y="129.5">3</text>
<text x="129.9" y="131.9">5</text>
<text x="197.6" y="127.1">7</text>
<text x="197.6" y="129.5">8</text>
<text x="203.1" y="128.2">BUFFER_INPUT_1</text>
<text x="203.1" y="130.5">BUFFER_OUTPUT_1 BUFFER_OUTPUT_2</text>
<text x="226.4" y="128.1">BUFFER_INPUT_2</text>
<text x="248.3" y="127.1">10</text>
<text x="248.3" y="129.5">9</text>
<text x="81.7" y="137.9" transform="rotate(-90 81.7 137.9)">4</text>
<text x="87.1" y="134.2">2</text>
<text x="118.6" y="134.2">7</text>
<text x="129.9" y="136.6">6</text>
<text x="54.9" y="169.9">2</text>
<text x="65.2" y="169.9">1</text>
<text x="37.2" y="177">10</text>
<text x="38.3" y="179.4">8</text>
<text x="46.1" y="179.4">7</text>
<text x="46.1" y="177">9</text>
<text x="38.3" y="184.2">4</text>
<text x="38.3" y="181.8">6</text>
<text x="46.1" y="184.2">3</text>
<text x="46.1" y="181.8">5</text>
<text x="38.3" y="186.6">2</text>
<text x="46.1" y="186.6">1</text>
<text x="54.9" y="193.7">1</text>
<text x="65.2" y="193.7">2</text>
</g>
<g font-size="1">
<text x="41.9" y="177.7">+12</text>
<text x="42.2" y="180.1">0V</text>
<text x="42.2" y="182.5">0V</text>
<text x="42.2" y="184.9">0V</text>
<text x="42.1" y="187.2">-12</text>
</g>
</svg>
